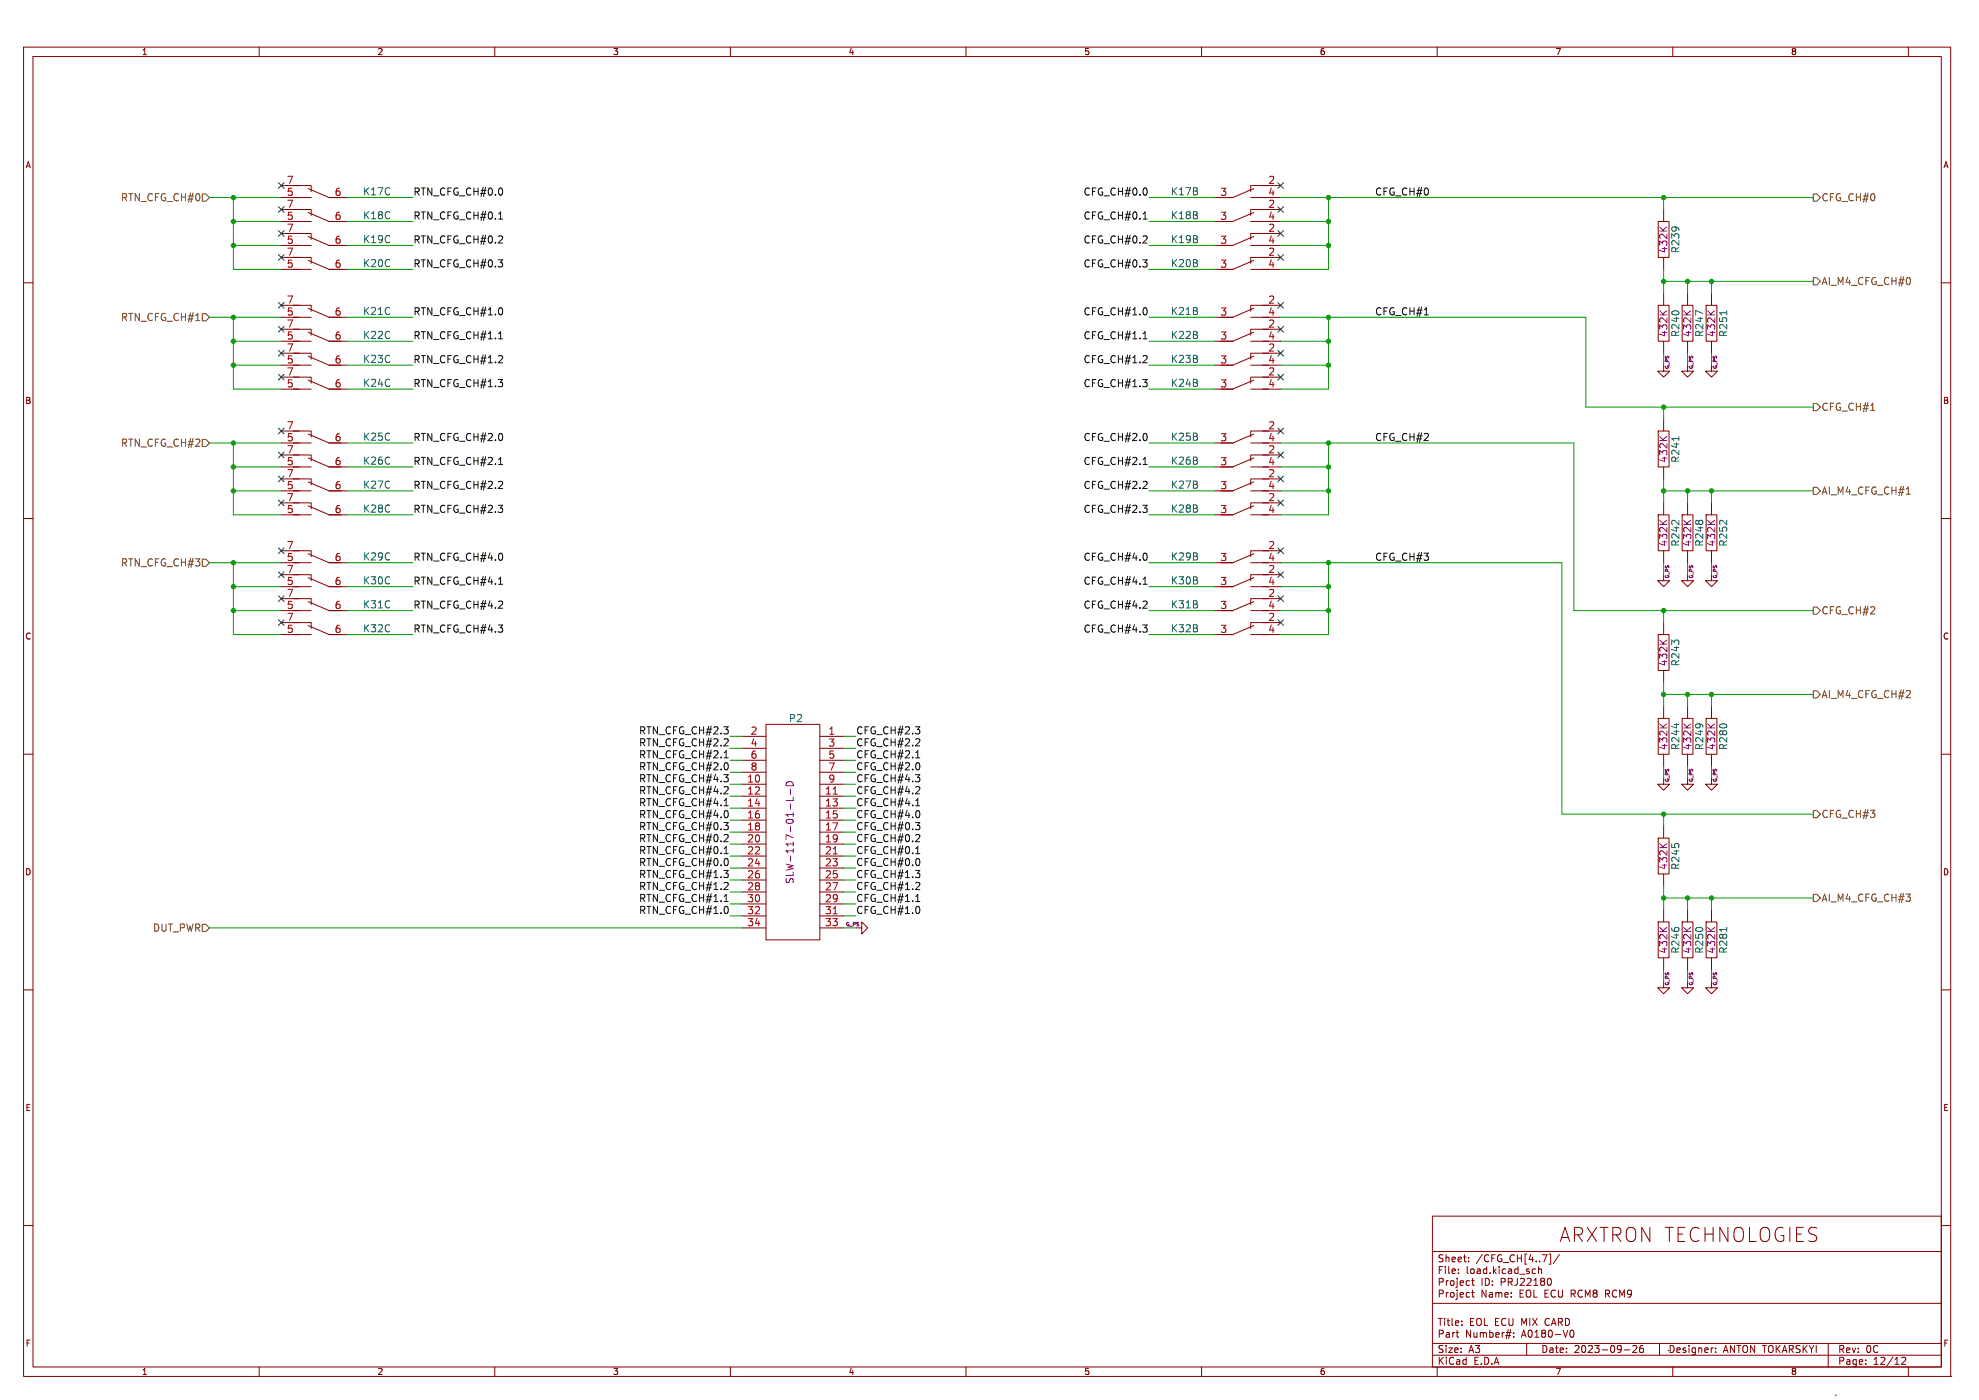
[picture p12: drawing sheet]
<svg xmlns="http://www.w3.org/2000/svg" width="420mm" height="297mm" viewBox="0 0 420 297" stroke-linecap="round" stroke-linejoin="round" font-family="sans-serif">
<g fill="none" stroke="#840000" stroke-width=".21">
<path d="M5 10h409v282h-409zM7 12h405v278h-405zM55 10v2M105 10v2M155 10v2M205 10v2M255 10v2M305 10v2M355 10v2M405 10v2M59.7 39.4h3.8M62.2 39.4h3.8v1.2"/>
<path d="M268 39.4h3.8M269.2 39.4h-3.8v1.2M5 60h2M59.7 52.1h6.3M59.7 49.5h3.8M59.7 47h6.3M59.7 44.5h3.8M59.7 57.2h6.3M59.7 54.6h3.8M59.7 41.9h6.3M62.2 49.5h3.8v1.3M62.2 44.5h3.8v1.2"/>
<path d="M62.2 54.6h3.8v1.3M65.4 50.2l4.4 1.9h3.9M65.4 45.1l4.4 1.9h3.9M65.4 55.2l4.4 2h3.9M65.4 40l4.4 1.9h3.9M265.4 52.1h6.4M265.4 47h6.4M265.4 57.2h6.4M265.4 41.9h6.4M266.1 50.2l-4.5 1.9h-3.8M266.1 45.1l-4.5 1.9h-3.8M266.1 55.2l-4.5 2h-3.8"/>
<path d="M266.1 40l-4.5 1.9h-3.8M268 49.5h3.8M268 44.5h3.8M268 54.6h3.8M269.2 44.5h-3.8v1.2M269.2 54.6h-3.8v1.3M269.2 49.5h-3.8v1.3M351.9 47h2.3v7.6h-2.3zM353.1 44.5v2.5M353.1 54.6v2.6M412 60h2M59.7 67.3h6.3"/>
<path d="M59.7 64.8h3.8M59.7 72.4h6.3M59.7 69.9h3.8M59.7 77.5h6.3M59.7 74.9h3.8M62.2 74.9h3.8v1.3M62.2 64.8h3.8v1.2M62.2 69.9h3.8v1.2M65.4 65.4l4.4 1.9h3.9M65.4 70.5l4.4 1.9h3.9M65.4 75.6l4.4 1.9h3.9M265.4 67.3h6.4"/>
<path d="M265.4 72.4h6.4M265.4 77.5h6.4M266.1 65.4l-4.5 1.9h-3.8M266.1 70.5l-4.5 1.9h-3.8M266.1 75.6l-4.5 1.9h-3.8M268 64.8h3.8M268 69.9h3.8M268 74.9h3.8M269.2 64.8h-3.8v1.2M269.2 69.9h-3.8v1.2M269.2 74.9h-3.8v1.3M351.9 64.8h2.3v7.6h-2.3z"/>
<path d="M353.1 77.5v1.2h-1.3l1.3 1.3 1.2-1.3h-1.2M353.1 62.2v2.6M353.1 72.4v2.5M357 64.8h2.3v7.6h-2.3zM358.1 77.5v1.2h-1.2l1.2 1.3 1.3-1.3h-1.3M358.1 62.2v2.6M358.1 72.4v2.5M362.1 64.8h2.3v7.6h-2.3zM363.2 77.5v1.2h-1.3l1.3 1.3 1.3-1.3h-1.3M363.2 62.2v2.6M363.2 72.4v2.5M59.7 99.1h6.3"/>
<path d="M59.7 96.5h3.8M59.7 82.6h6.3M59.7 80h3.8M59.7 94h6.3M59.7 91.4h3.8M62.2 96.5h3.8v1.3M62.2 80h3.8v1.3M62.2 91.4h3.8v1.3M65.4 97.2l4.4 1.9h3.9M65.4 80.6l4.4 2h3.9M65.4 92.1l4.4 1.9h3.9M265.4 99.1h6.4"/>
<path d="M265.4 82.6h6.4M265.4 94h6.4M266.1 97.2l-4.5 1.9h-3.8M266.1 80.6l-4.5 2h-3.8M266.1 92.1l-4.5 1.9h-3.8M268 96.5h3.8M268 80h3.8M268 91.4h3.8M269.2 91.4h-3.8v1.3M269.2 96.5h-3.8v1.3M269.2 80h-3.8v1.3M351.9 91.4h2.3v7.7h-2.3z"/>
<path d="M353.1 88.9v2.5M353.1 99.1v2.5M5 110h2M59.7 104.1h6.3M59.7 101.6h3.8M59.7 119.4h6.3M59.7 116.8h3.8M59.7 109.2h6.3M59.7 106.7h3.8M62.2 101.6h3.8v1.3M62.2 116.8h3.8v1.3M62.2 106.7h3.8v1.3"/>
<path d="M65.4 102.2l4.4 1.9h3.9M65.4 117.5l4.4 1.9h3.9M65.4 107.3l4.4 1.9h3.9M265.4 104.1h6.4M265.4 119.4h6.4M265.4 109.2h6.4M266.1 102.2l-4.5 1.9h-3.8M266.1 117.5l-4.5 1.9h-3.8M266.1 107.3l-4.5 1.9h-3.8M268 101.6h3.8M268 116.8h3.8M268 106.7h3.8"/>
<path d="M269.2 116.8h-3.8v1.3M269.2 106.7h-3.8v1.3M269.2 101.6h-3.8v1.3M351.9 109.2h2.3v7.6h-2.3zM353.1 106.7v2.5M353.1 116.8v2.6M357 109.2h2.3v7.6h-2.3zM358.1 106.7v2.5M358.1 116.8v2.6M362.1 109.2h2.3v7.6h-2.3zM363.2 106.7v2.5M363.2 116.8v2.6"/>
<path d="M412 110h2M59.7 134.6h6.3M59.7 132.1h3.8M59.7 124.5h6.3M59.7 121.9h3.8M59.7 129.5h6.3M59.7 127h3.8M62.2 132.1h3.8v1.3M62.2 127h3.8v1.3M62.2 121.9h3.8v1.3M65.4 132.7l4.4 1.9h3.9M65.4 122.6l4.4 1.9h3.9"/>
<path d="M65.4 127.6l4.4 1.9h3.9M265.4 134.6h6.4M265.4 124.5h6.4M265.4 129.5h6.4M266.1 132.7l-4.5 1.9h-3.8M266.1 122.6l-4.5 1.9h-3.8M266.1 127.6l-4.5 1.9h-3.8M268 132.1h3.8M268 121.9h3.8M268 127h3.8M269.2 132.1h-3.8v1.3M269.2 121.9h-3.8v1.3"/>
<path d="M269.2 127h-3.8v1.3M351.9 134.6h2.3v7.6h-2.3zM353.1 121.9v1.3h-1.3l1.3 1.3 1.2-1.3h-1.2M353.1 132.1v2.5M358.1 121.9v1.3h-1.2l1.2 1.3 1.3-1.3h-1.3M363.2 121.9v1.3h-1.3l1.3 1.3 1.3-1.3h-1.3M5 160h2M157.5 156.2h5.1M157.5 158.8h5.1M162.6 153.7h11.4v45.7h-11.4zM174 156.2h5.1M174 158.8h5.1"/>
<path d="M351.9 152.4h2.3v7.6h-2.3zM353.1 142.2v2.6M353.1 149.9v2.5M357 152.4h2.3v7.6h-2.3zM358.1 149.9v2.5M362.1 152.4h2.3v7.6h-2.3zM363.2 149.9v2.5M412 160h2M157.5 166.4h5.1M157.5 168.9h5.1M157.5 171.5h5.1M157.5 174h5.1"/>
<path d="M157.5 176.5h5.1M157.5 179.1h5.1M157.5 161.3h5.1M157.5 163.8h5.1M174 166.4h5.1M174 168.9h5.1M174 171.5h5.1M174 174h5.1M174 176.5h5.1M174 179.1h5.1M174 161.3h5.1M174 163.8h5.1"/>
<path d="M351.9 177.8h2.3v7.6h-2.3zM353.1 165.1v1.3h-1.3l1.3 1.2 1.2-1.2h-1.2M353.1 160v2.6M353.1 175.3v2.5M358.1 165.1v1.3h-1.2l1.2 1.2 1.3-1.2h-1.3M358.1 160v2.6M363.2 165.1v1.3h-1.3l1.3 1.2 1.3-1.2h-1.3M363.2 160v2.6M157.5 181.6h5.1M157.5 184.2h5.1M157.5 186.7h5.1M157.5 189.2h5.1"/>
<path d="M157.5 191.8h5.1M157.5 194.3h5.1M157.5 196.9h5.1M174 181.6h5.1M174 184.2h5.1M174 186.7h5.1M174 189.2h5.1M174 191.8h5.1M174 194.3h5.1M174 196.9h5.1M181.6 196.9h1.3v1.2l1.2-1.2-1.2-1.3v1.3M351.9 195.6h2.3v7.6h-2.3z"/>
<path d="M353.1 185.4v2.6M353.1 193v2.6M357 195.6h2.3v7.6h-2.3zM358.1 193v2.6M362.1 195.6h2.3v7.6h-2.3zM363.2 193v2.6M5 210h2M353.1 208.3v1.3h-1.3l1.3 1.2 1.2-1.2h-1.2M353.1 203.2v2.5M358.1 208.3v1.3h-1.2l1.2 1.2 1.3-1.2h-1.3M358.1 203.2v2.5M363.2 208.3v1.3h-1.3l1.3 1.2 1.3-1.2h-1.3"/>
<path d="M363.2 203.2v2.5M412 210h2M5 260h2M304 258h108v32h-108zM412 260h2M304 276.5h108M304 265.5h108M309.5 270v.2M309.5 269.3v.1M311.7 267.5v.2M311.7 266.8v.1M312.3 271.7h.6"/>
<path d="M312.3 274.2h.6M312.5 271.2v1.3l.4 .2M312.5 273.7v1.3l.4 .2M325.4 269.2l.5 .1M325.9 270.1l-.5 .1M326.5 269.3l.2-.1 .4 .1 .1 .9M326.5 268.7v1.5M328.7 266h.4v2.2h-.4M328.7 271.2a.8 .8 0 0 1 .6 .7 .8 .8 0 0 1-.6 .8M330.9 266.1l-1.2 1.9M55 290v2M105 290v2"/>
<path d="M155 290v2M205 290v2M255 290v2M304 287.5h108M304 285h108M305 290v2M309 282.7h.6M309.4 283.7h.2M310.2 281v.2M310.2 280.3v.1M319.7 282.7h1M321.2 283.5v.2"/>
<path d="M321.2 282.8v.1M324 285v2.5M333.5 282.2a.85 .85 0 0 0 .2 1.5 .94 .94 0 0 0 0-1.5M344.7 286.4h1.2M346.5 285.6l.6-.2 .3 .5-1 1h1M348.7 285.4l-.5 .1a1.01 1.01 0 0 0 0 1.4l.5-.1 .1-.5-.3-.3h-.3l-.3 .3M352.2 285v2.5M355 290v2M363.4 285.9h.2M364.1 286.8v.1M364.1 286v.2M388 285v5"/>
<path d="M389.5 296h.1M395.9 289.3v.1M395.9 288.5v.2M403.6 288.1l.6-.2 .2 .5-.9 1h.9M405 290v2M414 292h.1"/>
</g>
<path d="M366.5 65.9v.9M356.3 92.6v.9M366.5 196.7v.9" fill="none" stroke="#006464" stroke-width=".21"/>
<path d="M176.8 168.5h.9M176.8 181.2h.9M176.8 193.9h.9" fill="none" stroke="#a90000" stroke-width=".21"/>
<path d="M166.9 166.1a.82 .82 0 0 1 .9-.2 .82 .82 0 0 1 .5 .8h-1.5zM167.8 167.4v1.2M167.8 170.5v1.2M168.3 169.1v.7h-1.5" fill="none" stroke="#840084" stroke-width=".21"/>
<g fill="none" stroke="#725600" stroke-width=".21">
<path d="M42.9 41.1h.8l.7 .8-.7 .8h-.8zM384.8 58.9h.8l.7 .8-.7 .8h-.8zM384.8 41.1h.8l.7 .8-.7 .8h-.8zM42.9 66.5h.8l.7 .8-.7 .8h-.8zM42.9 93.2h.8l.7 .8-.7 .7h-.8zM384.8 85.6h.8l.7 .8-.7 .7h-.8zM397 87.1h.9M42.9 118.6h.8l.7 .8-.7 .7h-.8zM384.8 103.4h.8l.7 .7-.7 .8h-.8zM404.6 104.8h.8M384.8 128.8h.8l.7 .7-.7 .8h-.8zM384.8 146.6h.8l.7 .7-.7 .8h-.8z"/>
<path d="M384.8 172h.8l.7 .7-.7 .8h-.8zM42.9 196.1h.8l.7 .8-.7 .7h-.8zM384.8 189.7h.8l.7 .8-.7 .8h-.8z"/>
</g>
<g fill="none" stroke="#0f0f0f" stroke-width=".21">
<path d="M105.7 51.6h1M105.8 46.5h.9M106.6 50.2v.5M242.5 51.6h.9M242.5 55.1h.9l-.5 .6M242.6 46.5h.8M243.4 40.2v.9M243.4 50.2v.5M243.4 55.8v.7M105.7 77h1M105.8 71.9h.9M106.6 75.6v.5"/>
<path d="M242.5 77h.9M242.6 71.9h.8M243.4 65.6v.9M243.4 75.6v.5M105.8 98.6h.9M242.5 80.5h.9l-.5 .6M242.6 98.6h.8M243.4 81.2v.7M243.4 92.2v1M105.7 103.6h1M106.6 102.3v.5M242.5 103.6h.9"/>
<path d="M242.5 107.2h.9l-.5 .6M243.4 102.3v.5M243.4 107.9v.7M243.4 117.6v1M105.7 129h1M105.8 124h.9M106.6 127.7v.5M242.5 129h.9M242.5 132.6h.9l-.5 .6M242.6 124h.8M243.4 127.7v.5M243.4 133.3v.7"/>
<path d="M194.3 154.2h.9l-.5 .6M195.1 154.9v.7M195.1 156.9v.5l-.8 .8h.9M153.7 170.9h.8M153.7 160.8h.8M194.3 174.5h.9l-.5 .6M194.3 164.3h.9l-.5 .6M194.3 170.9h.9M194.3 160.8h.9M195.1 161.9l.1 .5-.1 .8M195.1 172.1l.1 .4-.1 .8M195.1 175.2v.7"/>
<path d="M195.1 165.1v.6M195.1 167v.5l-.8 .9h.9M195.1 177.2v.5l-.8 .9h.9M153.7 181.1h.8M153.7 191.3h.8M194.3 184.7h.9l-.5 .5M194.3 181.1h.9M194.3 191.3h.9M195.1 182.3l.1 .4-.1 .8M195.1 192.4l.1 .5-.1 .8M195.1 185.4v.6M195.1 187.3v.6l-.8 .8h.9"/>
</g>
<g fill="none" stroke="#009600" stroke-width=".21">
<path d="M44.4 41.9h15.3M49.5 41.9v15.3h10.2M49.5 47h10.2M49.5 52.1h10.2M73.7 41.9h13.9M73.7 47h13.9M73.7 52.1h13.9M73.7 57.2h13.9M243.8 41.9h14M243.8 47h14M243.8 52.1h14M243.8 57.2h14"/>
<path d="M271.8 41.9h113M271.8 47h10.1M271.8 52.1h10.1M281.9 41.9v15.3h-10.1M353.1 41.9v2.6M353.1 57.2v5M353.1 59.7h31.7M358.1 59.7v2.5M363.2 59.7v2.5M44.4 67.3h15.3M49.5 72.4h10.2M49.5 67.3v15.3h10.2"/>
<path d="M49.5 77.5h10.2M73.7 72.4h13.9M73.7 67.3h13.9M73.7 77.5h13.9M243.8 72.4h14M243.8 67.3h14M243.8 77.5h14M271.8 72.4h10.1M271.8 67.3h64.7v19.1h48.3M271.8 77.5h10.1M281.9 67.3v15.3h-10.1M353.1 74.9v2.6"/>
<path d="M358.1 74.9v2.6M363.2 74.9v2.6M44.4 94h15.3M49.5 94v15.2h10.2M49.5 99.1h10.2M73.7 82.6h13.9M73.7 94h13.9M73.7 99.1h13.9M243.8 82.6h14M243.8 94h14M243.8 99.1h14M271.8 94h62.2v35.5h50.8"/>
<path d="M271.8 99.1h10.1M281.9 94v15.2h-10.1M353.1 86.4v2.5M44.4 119.4h15.3M49.5 119.4v15.2h10.2M49.5 104.1h10.2M73.7 104.1h13.9M73.7 109.2h13.9M73.7 119.4h13.9M243.8 104.1h14M243.8 109.2h14M243.8 119.4h14"/>
<path d="M271.8 104.1h10.1M271.8 119.4h59.7v53.3h53.3M281.9 119.4v15.2h-10.1M353.1 104.1h31.7M353.1 101.6v5.1M353.1 119.4v2.5M358.1 104.1v2.6M358.1 119.4v2.5M363.2 104.1v2.6M363.2 119.4v2.5M49.5 129.5h10.2M49.5 124.5h10.2"/>
<path d="M73.7 129.5h13.9M73.7 124.5h13.9M73.7 134.6h13.9M243.8 129.5h14M243.8 124.5h14M243.8 134.6h14M271.8 129.5h10.1M271.8 124.5h10.1M353.1 129.5v2.6M154.9 156.2h2.6M154.9 158.8h2.6M179.1 156.2h2.5"/>
<path d="M179.1 158.8h2.5M353.1 144.8v5.1M353.1 147.3h31.7M358.1 147.3v2.6M363.2 147.3v2.6M154.9 176.5h2.6M154.9 161.3h2.6M154.9 166.4h2.6M154.9 171.5h2.6M154.9 163.8h2.6M154.9 168.9h2.6M154.9 174h2.6"/>
<path d="M154.9 179.1h2.6M179.1 176.5h2.5M179.1 161.3h2.5M179.1 166.4h2.5M179.1 171.5h2.5M179.1 163.8h2.5M179.1 168.9h2.5M179.1 174h2.5M179.1 179.1h2.5M353.1 162.6v2.5M353.1 172.7v2.6M358.1 162.6v2.5"/>
<path d="M363.2 162.6v2.5M44.4 196.9h113.1M154.9 191.8h2.6M154.9 189.2h2.6M154.9 194.3h2.6M154.9 186.7h2.6M154.9 184.2h2.6M154.9 181.6h2.6M179.1 191.8h2.5M179.1 189.2h2.5M179.1 196.9h2.5M179.1 194.3h2.5"/>
<path d="M179.1 186.7h2.5M179.1 184.2h2.5M179.1 181.6h2.5M353.1 188v5M353.1 190.5h31.7M358.1 190.5v2.5M363.2 190.5v2.5M353.1 205.7v2.6M358.1 205.7v2.6M363.2 205.7v2.6"/>
</g>
<g fill="none" stroke="#000084" stroke-width=".21">
<path d="M59.1 38.8l1.2 1.2M60.3 38.8l-1.2 1.2M271.2 38.8l1.2 1.2M272.4 38.8l-1.2 1.2M59.1 43.8l1.2 1.3M59.1 54l1.2 1.2M59.1 48.9l1.2 1.2M60.3 43.8l-1.2 1.3M60.3 54l-1.2 1.2M60.3 48.9l-1.2 1.2M271.2 43.8l1.2 1.3M271.2 54l1.2 1.2"/>
<path d="M271.2 48.9l1.2 1.2M272.4 43.8l-1.2 1.3M272.4 54l-1.2 1.2M272.4 48.9l-1.2 1.2M59.1 79.4l1.2 1.2M59.1 64.2l1.2 1.2M59.1 69.2l1.2 1.3M59.1 74.3l1.2 1.2M60.3 79.4l-1.2 1.2M60.3 64.2l-1.2 1.2M60.3 69.2l-1.2 1.3M60.3 74.3l-1.2 1.2"/>
<path d="M271.2 74.3l1.2 1.2M271.2 79.4l1.2 1.2M271.2 69.2l1.2 1.3M271.2 64.2l1.2 1.2M272.4 74.3l-1.2 1.2M272.4 79.4l-1.2 1.2M272.4 69.2l-1.2 1.3M272.4 64.2l-1.2 1.2M59.1 90.8l1.2 1.2M59.1 95.9l1.2 1.2M60.3 90.8l-1.2 1.2M60.3 95.9l-1.2 1.2"/>
<path d="M271.2 95.9l1.2 1.2M271.2 90.8l1.2 1.2M272.4 95.9l-1.2 1.2M272.4 90.8l-1.2 1.2M59.1 116.2l1.2 1.2M59.1 101l1.2 1.2M59.1 106.1l1.2 1.2M60.3 116.2l-1.2 1.2M60.3 101l-1.2 1.2M60.3 106.1l-1.2 1.2M271.2 101l1.2 1.2M271.2 106.1l1.2 1.2"/>
<path d="M271.2 116.2l1.2 1.2M272.4 101l-1.2 1.2M272.4 106.1l-1.2 1.2M272.4 116.2l-1.2 1.2M59.1 131.5l1.2 1.2M59.1 126.4l1.2 1.2M59.1 121.3l1.2 1.2M60.3 131.5l-1.2 1.2M60.3 126.4l-1.2 1.2M60.3 121.3l-1.2 1.2M271.2 126.4l1.2 1.2M271.2 131.5l1.2 1.2"/>
<path d="M271.2 121.3l1.2 1.2M272.4 126.4l-1.2 1.2M272.4 131.5l-1.2 1.2M272.4 121.3l-1.2 1.2"/>
</g>
<g fill="#009600" stroke="#009600" stroke-width=".21">
<circle cx="49.5" cy="47" r=".46"/>
<circle cx="49.5" cy="52.1" r=".46"/>
<circle cx="49.5" cy="41.9" r=".46"/>
<circle cx="49.5" cy="124.5" r=".46"/>
<circle cx="49.5" cy="129.5" r=".46"/>
<circle cx="49.5" cy="119.4" r=".46"/>
<circle cx="49.5" cy="67.3" r=".46"/>
<circle cx="49.5" cy="72.4" r=".46"/>
<circle cx="49.5" cy="77.5" r=".46"/>
<circle cx="49.5" cy="99.1" r=".46"/>
<circle cx="49.5" cy="94" r=".46"/>
<circle cx="49.5" cy="104.1" r=".46"/>
<circle cx="281.9" cy="104.1" r=".46"/>
<circle cx="281.9" cy="119.4" r=".46"/>
<circle cx="281.9" cy="124.5" r=".46"/>
<circle cx="281.9" cy="129.5" r=".46"/>
<circle cx="358.1" cy="104.1" r=".46"/>
<circle cx="353.1" cy="104.1" r=".46"/>
<circle cx="281.9" cy="47" r=".46"/>
<circle cx="281.9" cy="41.9" r=".46"/>
<circle cx="281.9" cy="52.1" r=".46"/>
<circle cx="281.9" cy="77.5" r=".46"/>
<circle cx="281.9" cy="67.3" r=".46"/>
<circle cx="281.9" cy="72.4" r=".46"/>
<circle cx="281.9" cy="94" r=".46"/>
<circle cx="281.9" cy="99.1" r=".46"/>
<circle cx="363.2" cy="59.7" r=".46"/>
<circle cx="358.1" cy="59.7" r=".46"/>
<circle cx="353.1" cy="59.7" r=".46"/>
<circle cx="353.1" cy="41.9" r=".46"/>
<circle cx="363.2" cy="104.1" r=".46"/>
<circle cx="353.1" cy="86.4" r=".46"/>
<circle cx="363.2" cy="147.3" r=".46"/>
<circle cx="353.1" cy="129.5" r=".46"/>
<circle cx="353.1" cy="147.3" r=".46"/>
<circle cx="358.1" cy="147.3" r=".46"/>
<circle cx="353.1" cy="172.7" r=".46"/>
<circle cx="353.1" cy="190.5" r=".46"/>
<circle cx="358.1" cy="190.5" r=".46"/>
<circle cx="363.2" cy="190.5" r=".46"/>
</g>
<text font-size="4.2" fill="#840000" x="330.9" y="263.7">ARXTRON TECHNOLOGIES</text>
<g font-size="2.1" fill="#a90000">
<text x="60.8" y="41.7">5</text>
<text x="60.8" y="39.1">7</text>
<text x="71" y="41.7">6</text>
<text x="258.9" y="41.7">3</text>
<text x="269.1" y="39.1">2</text>
<text x="269.1" y="41.7">4</text>
<text x="60.8" y="46.7">5</text>
<text x="60.8" y="44.2">7</text>
<text x="71" y="46.7">6</text>
<text x="258.9" y="46.7">3</text>
<text x="269.1" y="44.2">2</text>
<text x="269.1" y="46.7">4</text>
<text x="60.8" y="51.8">5</text>
<text x="60.8" y="49.3">7</text>
<text x="71" y="51.8">6</text>
<text x="258.9" y="51.8">3</text>
<text x="269.1" y="49.3">2</text>
<text x="269.1" y="51.8">4</text>
<text x="60.8" y="56.9">5</text>
<text x="60.8" y="54.4">7</text>
<text x="71" y="56.9">6</text>
<text x="258.9" y="56.9">3</text>
<text x="269.1" y="54.4">2</text>
<text x="269.1" y="56.9">4</text>
<text x="60.8" y="64.5">7</text>
<text x="269.1" y="64.5">2</text>
<text x="60.8" y="67.1">5</text>
<text x="60.8" y="69.6">7</text>
<text x="71" y="67.1">6</text>
<text x="258.9" y="67.1">3</text>
<text x="269.1" y="67.1">4</text>
<text x="269.1" y="69.6">2</text>
<text x="60.8" y="77.2">5</text>
<text x="60.8" y="74.7">7</text>
<text x="60.8" y="72.1">5</text>
<text x="71" y="77.2">6</text>
<text x="71" y="72.1">6</text>
<text x="258.9" y="72.1">3</text>
<text x="258.9" y="77.2">3</text>
<text x="269.1" y="72.1">4</text>
<text x="269.1" y="74.7">2</text>
<text x="269.1" y="77.2">4</text>
<text x="60.8" y="82.3">5</text>
<text x="60.8" y="79.8">7</text>
<text x="71" y="82.3">6</text>
<text x="258.9" y="82.3">3</text>
<text x="269.1" y="79.8">2</text>
<text x="269.1" y="82.3">4</text>
<text x="60.8" y="93.7">5</text>
<text x="60.8" y="91.2">7</text>
<text x="71" y="93.7">6</text>
<text x="258.9" y="93.7">3</text>
<text x="269.1" y="91.2">2</text>
<text x="269.1" y="93.7">4</text>
<text x="60.8" y="98.8">5</text>
<text x="60.8" y="96.3">7</text>
<text x="60.8" y="101.3">7</text>
<text x="71" y="98.8">6</text>
<text x="258.9" y="98.8">3</text>
<text x="269.1" y="96.3">2</text>
<text x="269.1" y="98.8">4</text>
<text x="269.1" y="101.3">2</text>
<text x="60.8" y="103.9">5</text>
<text x="60.8" y="106.4">7</text>
<text x="71" y="103.9">6</text>
<text x="258.9" y="103.9">3</text>
<text x="269.1" y="106.4">2</text>
<text x="269.1" y="103.9">4</text>
<text x="60.8" y="109">5</text>
<text x="71" y="109">6</text>
<text x="258.9" y="109">3</text>
<text x="269.1" y="109">4</text>
<text x="60.8" y="119.1">5</text>
<text x="60.8" y="116.6">7</text>
<text x="71" y="119.1">6</text>
<text x="258.9" y="119.1">3</text>
<text x="269.1" y="116.6">2</text>
<text x="269.1" y="119.1">4</text>
<text x="60.8" y="124.2">5</text>
<text x="60.8" y="121.7">7</text>
<text x="71" y="124.2">6</text>
<text x="258.9" y="124.2">3</text>
<text x="269.1" y="121.7">2</text>
<text x="269.1" y="124.2">4</text>
<text x="60.8" y="131.8">7</text>
<text x="60.8" y="129.3">5</text>
<text x="60.8" y="126.7">7</text>
<text x="71" y="129.3">6</text>
<text x="258.9" y="129.3">3</text>
<text x="269.1" y="131.8">2</text>
<text x="269.1" y="126.7">2</text>
<text x="269.1" y="129.3">4</text>
<text x="60.8" y="134.4">5</text>
<text x="71" y="134.4">6</text>
<text x="258.9" y="134.4">3</text>
<text x="269.1" y="134.4">4</text>
<text x="159.2" y="156">2</text>
<text x="175.7" y="156">1</text>
<text x="159.2" y="158.5">4</text>
<text x="159.2" y="161">6</text>
<text x="175.7" y="158.5">3</text>
<text x="175.7" y="161">5</text>
<text x="158.5" y="166.1">10</text>
<text x="159.2" y="163.6">8</text>
<text x="175.7" y="163.6">7</text>
<text x="175.7" y="166.1">9</text>
<text x="158.5" y="168.7">12</text>
<text x="158.5" y="171.2">14</text>
<text x="158.5" y="173.7">16</text>
<text x="175" y="168.7">11</text>
<text x="175" y="171.2">13</text>
<text x="175" y="173.7">15</text>
<text x="158.5" y="176.3">18</text>
<text x="158.5" y="178.8">20</text>
<text x="175" y="176.3">17</text>
<text x="175" y="178.8">19</text>
<text x="158.5" y="181.4">22</text>
<text x="158.5" y="183.9">24</text>
<text x="175" y="181.4">21</text>
<text x="175" y="183.9">23</text>
<text x="158.5" y="186.4">26</text>
<text x="158.5" y="189">28</text>
<text x="158.5" y="191.5">30</text>
<text x="175" y="186.4">25</text>
<text x="175" y="189">27</text>
<text x="175" y="191.5">29</text>
<text x="158.5" y="194.1">32</text>
<text x="158.5" y="196.6">34</text>
<text x="175" y="194.1">31</text>
<text x="175" y="196.6">33</text>
</g>
<g font-size="2.1" fill="#006464">
<text x="77" y="41.6">K17C</text>
<text x="248.4" y="41.6">K17B</text>
<text x="77" y="46.7">K18C</text>
<text x="248.4" y="46.7">K18B</text>
<text x="77" y="51.8">K19C</text>
<text x="248.4" y="51.8">K19B</text>
<text x="356.6" y="53.8" transform="rotate(-90 356.6 53.8)">R239</text>
<text x="77" y="56.9">K20C</text>
<text x="248.4" y="56.9">K20B</text>
<text x="77" y="67">K21C</text>
<text x="248.4" y="67">K21B</text>
<text x="356.6" y="71.6" transform="rotate(-90 356.6 71.6)">R240</text>
<text x="361.7" y="71.6" transform="rotate(-90 361.7 71.6)">R247</text>
<text x="366.8" y="71.6" transform="rotate(-90 366.8 71.6)">R251</text>
<text x="77" y="77.2">K23C</text>
<text x="77" y="72.1">K22C</text>
<text x="248.4" y="72.1">K22B</text>
<text x="248.4" y="77.2">K23B</text>
<text x="77" y="82.3">K24C</text>
<text x="248.4" y="82.3">K24B</text>
<text x="77" y="93.7">K25C</text>
<text x="248.4" y="93.7">K25B</text>
<text x="77" y="98.8">K26C</text>
<text x="248.4" y="98.8">K26B</text>
<text x="356.6" y="98.3" transform="rotate(-90 356.6 98.3)">R241</text>
<text x="77" y="103.9">K27C</text>
<text x="248.4" y="103.9">K27B</text>
<text x="77" y="108.9">K28C</text>
<text x="248.4" y="108.9">K28B</text>
<text x="77" y="119.1">K29C</text>
<text x="248.4" y="119.1">K29B</text>
<text x="356.6" y="116" transform="rotate(-90 356.6 116)">R242</text>
<text x="366.8" y="116" transform="rotate(-90 366.8 116)">R252</text>
<text x="77" y="124.2">K30C</text>
<text x="248.4" y="124.2">K30B</text>
<text x="77" y="129.3">K31C</text>
<text x="248.4" y="129.3">K31B</text>
<text x="77" y="134.3">K32C</text>
<text x="248.4" y="134.3">K32B</text>
<text x="356.6" y="141.4" transform="rotate(-90 356.6 141.4)">R243</text>
<text x="167.3" y="153.4">P2</text>
<text x="361.7" y="159.2" transform="rotate(-90 361.7 159.2)">R249</text>
<text x="366.8" y="159.2" transform="rotate(-90 366.8 159.2)">R280</text>
<text x="356.6" y="184.6" transform="rotate(-90 356.6 184.6)">R245</text>
<text x="366.8" y="202.4" transform="rotate(-90 366.8 202.4)">R281</text>
</g>
<g font-size="2.1" fill="#0f0f0f">
<text x="87.6" y="41.6">RTN_CFG_CH#0.0</text>
<text x="229.9" y="41.6">CFG_CH#0.0</text>
<text x="291.8" y="41.6">CFG_CH#0</text>
<text x="87.6" y="46.7">RTN_CFG_CH#0.1</text>
<text x="229.9" y="46.7">CFG_CH#0.1</text>
<text x="87.6" y="51.8">RTN_CFG_CH#0.2</text>
<text x="229.9" y="51.8">CFG_CH#0.2</text>
<text x="87.6" y="56.8">RTN_CFG_CH#0.3</text>
<text x="229.9" y="56.8">CFG_CH#0.3</text>
<text x="87.6" y="67">RTN_CFG_CH#1.0</text>
<text x="229.9" y="67">CFG_CH#1.0</text>
<text x="291.8" y="67">CFG_CH#1</text>
<text x="87.6" y="77.2">RTN_CFG_CH#1.2</text>
<text x="87.6" y="72.1">RTN_CFG_CH#1.1</text>
<text x="229.9" y="77.2">CFG_CH#1.2</text>
<text x="229.9" y="72.1">CFG_CH#1.1</text>
<text x="87.6" y="82.2">RTN_CFG_CH#1.3</text>
<text x="229.9" y="82.2">CFG_CH#1.3</text>
<text x="87.6" y="93.7">RTN_CFG_CH#2.0</text>
<text x="229.9" y="93.7">CFG_CH#2.0</text>
<text x="291.8" y="93.7">CFG_CH#2</text>
<text x="87.6" y="98.7">RTN_CFG_CH#2.1</text>
<text x="229.9" y="98.7">CFG_CH#2.1</text>
<text x="87.6" y="103.8">RTN_CFG_CH#2.2</text>
<text x="229.9" y="103.8">CFG_CH#2.2</text>
<text x="87.6" y="108.9">RTN_CFG_CH#2.3</text>
<text x="229.9" y="108.9">CFG_CH#2.3</text>
<text x="87.6" y="119.1">RTN_CFG_CH#4.0</text>
<text x="229.9" y="119.1">CFG_CH#4.0</text>
<text x="291.8" y="119.1">CFG_CH#3</text>
<text x="87.6" y="124.1">RTN_CFG_CH#4.1</text>
<text x="229.9" y="124.1">CFG_CH#4.1</text>
<text x="87.6" y="129.2">RTN_CFG_CH#4.2</text>
<text x="229.9" y="129.2">CFG_CH#4.2</text>
<text x="87.6" y="134.3">RTN_CFG_CH#4.3</text>
<text x="229.9" y="134.3">CFG_CH#4.3</text>
<text x="135.6" y="155.9">RTN_CFG_CH#2.3</text>
<text x="181.6" y="155.9">CFG_CH#2.3</text>
<text x="135.6" y="161">RTN_CFG_CH#2.1</text>
<text x="135.6" y="158.4">RTN_CFG_CH#2.2</text>
<text x="181.6" y="158.4">CFG_CH#2.2</text>
<text x="181.6" y="161">CFG_CH#2.1</text>
<text x="135.6" y="163.5">RTN_CFG_CH#2.0</text>
<text x="135.6" y="166.1">RTN_CFG_CH#4.3</text>
<text x="181.6" y="166.1">CFG_CH#4.3</text>
<text x="181.6" y="163.5">CFG_CH#2.0</text>
<text x="135.6" y="171.1">RTN_CFG_CH#4.1</text>
<text x="135.6" y="168.6">RTN_CFG_CH#4.2</text>
<text x="135.6" y="173.7">RTN_CFG_CH#4.0</text>
<text x="181.6" y="171.1">CFG_CH#4.1</text>
<text x="181.6" y="173.7">CFG_CH#4.0</text>
<text x="181.6" y="168.6">CFG_CH#4.2</text>
<text x="135.6" y="178.8">RTN_CFG_CH#0.2</text>
<text x="135.6" y="176.2">RTN_CFG_CH#0.3</text>
<text x="181.6" y="176.2">CFG_CH#0.3</text>
<text x="181.6" y="178.8">CFG_CH#0.2</text>
<text x="135.6" y="181.3">RTN_CFG_CH#0.1</text>
<text x="135.6" y="183.8">RTN_CFG_CH#0.0</text>
<text x="181.6" y="181.3">CFG_CH#0.1</text>
<text x="181.6" y="183.8">CFG_CH#0.0</text>
<text x="135.6" y="186.4">RTN_CFG_CH#1.3</text>
<text x="135.6" y="188.9">RTN_CFG_CH#1.2</text>
<text x="135.6" y="191.5">RTN_CFG_CH#1.1</text>
<text x="181.6" y="186.4">CFG_CH#1.3</text>
<text x="181.6" y="188.9">CFG_CH#1.2</text>
<text x="181.6" y="191.5">CFG_CH#1.1</text>
<text x="135.6" y="194">RTN_CFG_CH#1.0</text>
<text x="181.6" y="194">CFG_CH#1.0</text>
</g>
<g font-size="2.1" fill="#725600">
<text x="25.6" y="42.9">RTN_CFG_CH#0</text>
<text x="386.5" y="42.9">CFG_CH#0</text>
<text x="386.5" y="60.7">AI_M4_CFG_CH#0</text>
<text x="25.6" y="68.3">RTN_CFG_CH#1</text>
<text x="386.5" y="87.4">CFG_CH#1</text>
<text x="25.6" y="95">RTN_CFG_CH#2</text>
<text x="386.5" y="105.1">AI_M4_CFG_CH#1</text>
<text x="25.6" y="120.4">RTN_CFG_CH#3</text>
<text x="386.5" y="130.5">CFG_CH#2</text>
<text x="386.5" y="148.3">AI_M4_CFG_CH#2</text>
<text x="386.5" y="173.7">CFG_CH#3</text>
<text x="386.5" y="191.5">AI_M4_CFG_CH#3</text>
<text x="32.4" y="197.8">DUT_PWR</text>
</g>
<g font-size="2.1" fill="#840084">
<text x="354.1" y="53.8" transform="rotate(-90 354.1 53.8)">432K</text>
<text x="354.1" y="71.6" transform="rotate(-90 354.1 71.6)">432K</text>
<text x="359.1" y="71.6" transform="rotate(-90 359.1 71.6)">432K</text>
<text x="364.2" y="71.6" transform="rotate(-90 364.2 71.6)">432K</text>
<text x="354.1" y="98.3" transform="rotate(-90 354.1 98.3)">432K</text>
<text x="354.1" y="116" transform="rotate(-90 354.1 116)">432K</text>
<text x="359.1" y="116" transform="rotate(-90 359.1 116)">432K</text>
<text x="361.7" y="116" transform="rotate(-90 361.7 116)">R248</text>
<text x="364.2" y="116" transform="rotate(-90 364.2 116)">432K</text>
<text x="354.1" y="141.4" transform="rotate(-90 354.1 141.4)">432K</text>
<text x="354.1" y="159.2" transform="rotate(-90 354.1 159.2)">432K</text>
<text x="356.6" y="159.2" transform="rotate(-90 356.6 159.2)">R244</text>
<text x="359.1" y="159.2" transform="rotate(-90 359.1 159.2)">432K</text>
<text x="364.2" y="159.2" transform="rotate(-90 364.2 159.2)">432K</text>
<text x="354.1" y="184.6" transform="rotate(-90 354.1 184.6)">432K</text>
<text x="168.6" y="187.6" transform="rotate(-90 168.6 187.6)">SLW-117-01-L-D</text>
<text x="354.1" y="202.4" transform="rotate(-90 354.1 202.4)">432K</text>
<text x="356.6" y="202.4" transform="rotate(-90 356.6 202.4)">R246</text>
<text x="359.1" y="202.4" transform="rotate(-90 359.1 202.4)">432K</text>
<text x="361.7" y="202.4" transform="rotate(-90 361.7 202.4)">R250</text>
<text x="364.2" y="202.4" transform="rotate(-90 364.2 202.4)">432K</text>
</g>
<g font-size="2.1" fill="#840000">
<text x="305" y="268">Sheet:</text>
<text x="313.2" y="268">/CFG_CH[4..7]/</text>
<text x="305" y="270.5">File:</text>
<text x="305" y="273">Project</text>
<text x="305" y="275.5">Project</text>
<text x="311.1" y="270.5">load.kicad_sch</text>
<text x="314.2" y="273">ID:</text>
<text x="314.2" y="275.5">Name:</text>
<text x="318.4" y="273">PRJ22180</text>
<text x="322.4" y="275.5">EOL ECU RCM8</text>
<text x="341.1" y="275.5">RCM9</text>
<text x="305" y="281.5">Title:</text>
<text x="311.8" y="281.5">EOL ECU MIX CARD</text>
<text x="305" y="287.2">Size:</text>
<text x="305" y="284">Part</text>
<text x="310.9" y="284">Number#:</text>
<text x="311.6" y="287.2">A3</text>
<text x="322.9" y="284">A0180-V0</text>
<text x="327" y="287.2">Date:</text>
<text x="334" y="287.2">2023-09-26</text>
<text x="354" y="287.2">Designer:</text>
<text x="365.6" y="287.2">ANTON TOKARSKYI</text>
<text x="390" y="287.2">Rev:</text>
<text x="395.9" y="287.2">0C</text>
<text x="305" y="289.7">KiCad</text>
<text x="312.7" y="289.7">E.D.A</text>
<text x="390" y="289.7">Page:</text>
<text x="397.5" y="289.7">12/12</text>
</g>
<g font-size="1.8" fill="#840000">
<text x="30" y="11.9">1</text>
<text x="80" y="11.9">2</text>
<text x="130" y="11.9">3</text>
<text x="180" y="11.9">4</text>
<text x="230" y="11.9">5</text>
<text x="280" y="11.9">6</text>
<text x="330" y="11.9">7</text>
<text x="380" y="11.9">8</text>
<text x="5.3" y="35.9">A</text>
<text x="412.3" y="35.9">A</text>
<text x="5.3" y="85.9">B</text>
<text x="412.2" y="85.9">B</text>
<text x="5.3" y="135.9">C</text>
<text x="412.2" y="135.9">C</text>
<text x="5.3" y="185.9">D</text>
<text x="412.2" y="185.9">D</text>
<text x="5.3" y="235.9">E</text>
<text x="412.3" y="235.9">E</text>
<text x="5.3" y="285.9">F</text>
<text x="412.3" y="285.9">F</text>
<text x="30" y="291.9">1</text>
<text x="80" y="291.9">2</text>
<text x="130" y="291.9">3</text>
<text x="180" y="291.9">4</text>
<text x="230" y="291.9">5</text>
<text x="280" y="291.9">6</text>
<text x="330" y="291.9">7</text>
<text x="380" y="291.9">8</text>
</g>
<g font-size="1.1" fill="#840084">
<text x="354.4" y="78.4" transform="rotate(-90 354.4 78.4)">G_PS</text>
<text x="359.5" y="78.4" transform="rotate(-90 359.5 78.4)">G_PS</text>
<text x="364.6" y="78.4" transform="rotate(-90 364.6 78.4)">G_PS</text>
<text x="354.4" y="122.9" transform="rotate(-90 354.4 122.9)">G_PS</text>
<text x="359.5" y="122.9" transform="rotate(-90 359.5 122.9)">G_PS</text>
<text x="364.6" y="122.9" transform="rotate(-90 364.6 122.9)">G_PS</text>
<text x="354.4" y="166" transform="rotate(-90 354.4 166)">G_PS</text>
<text x="359.5" y="166" transform="rotate(-90 359.5 166)">G_PS</text>
<text x="364.6" y="166" transform="rotate(-90 364.6 166)">G_PS</text>
<text x="179.4" y="196.7">G_PS</text>
<text x="354.4" y="209.2" transform="rotate(-90 354.4 209.2)">G_PS</text>
<text x="359.5" y="209.2" transform="rotate(-90 359.5 209.2)">G_PS</text>
<text x="364.6" y="209.2" transform="rotate(-90 364.6 209.2)">G_PS</text>
</g>
</svg>
